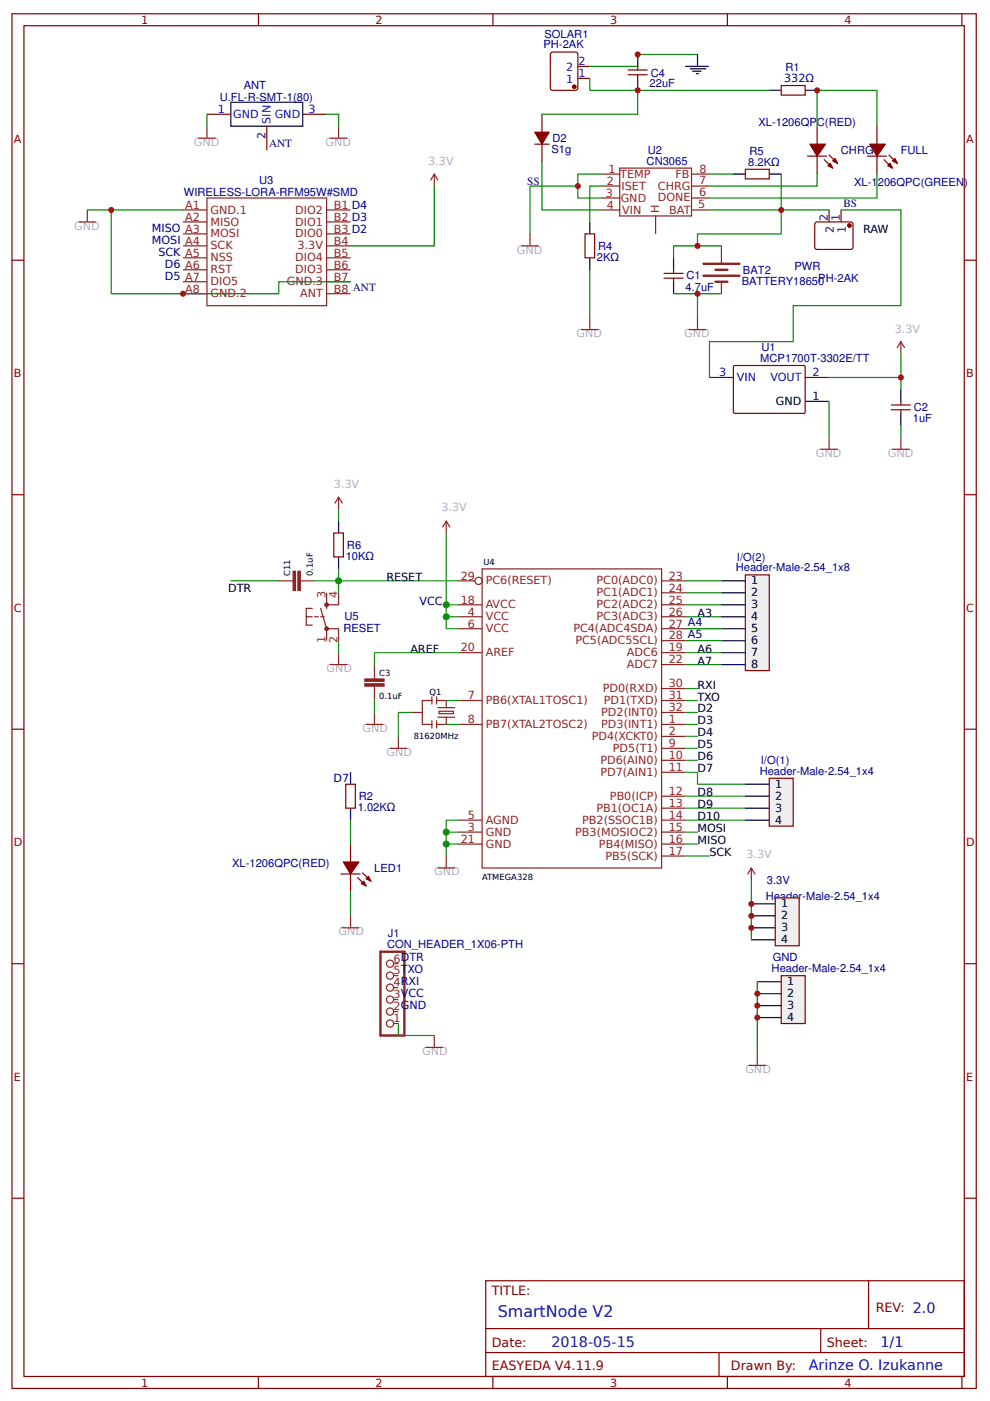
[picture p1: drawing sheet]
<svg xmlns="http://www.w3.org/2000/svg" width="219mm" height="310mm" viewBox="0 0 219 310" stroke-linecap="round" stroke-linejoin="round" font-family="sans-serif">
<g fill="none" stroke="#800" stroke-width=".26">
<path d="M2.6 3h213.3v304h-213.3zM5.3 5.7h208v298.7h-208zM57.1 3v2.7M109 3v2.7M160.9 3v2.7M212.7 3v2.7M45.8 25.3h5.3M59 27.9v5.3M66.9 25.3h5.3M2.6 57.5h2.7M213.3 57.5h2.6M2.6 109.4h2.7"/>
<path d="M73.8 117.9h2.1v5.3h-2.1zM213.3 109.4h2.6M2.6 161.3h2.7M76.5 173.4h2.1v5.3h-2.1zM213.3 161.3h2.6M2.6 213.1h2.7M213.3 213.1h2.6M2.6 265h2.7M213.3 265h2.6M107.4 283.2h105.9v21.2h-105.9zM107.4 293.8h105.9M107.4 299.1h105.9"/>
<path d="M159 299.1v5.3M181.5 293.8v5.3M192.1 283.2v10.6M57.1 304.4v2.6M109 304.4v2.6M160.9 304.4v2.6M212.7 304.4v2.6"/>
</g>
<g fill="none" stroke="#8d2323" stroke-width=".26">
<path d="M43.9 30.6h3.7M45.8 27.9v2.7M73 30.6h3.7M74.9 27.9v2.7M96 38.5v2.6M96 38.5l.8 1.3M96 38.5l-.8 1.3M17.5 49.1h3.7M19.3 46.4v2.7M40.5 49.1h5.3M40.5 46.4h5.3M40.5 51.7h5.3"/>
<path d="M40.5 54.4h5.3M40.5 57h5.3M40.5 59.7h5.3M45.8 43.8h26.4v23.8h-26.4zM72.2 49.1h5.3M72.2 46.4h5.3M72.2 51.7h5.3M72.2 54.4h5.3M72.2 57h5.3M72.2 59.7h5.3M40.5 62.3h5.3M40.5 65h5.3"/>
<path d="M72.2 62.3h5.3M72.2 65h5.3M74.9 109.9v2.7M74.9 109.9l.8 1.4M74.9 109.9l-.8 1.4M98.7 115.2v2.7M98.7 115.2l.8 1.3M98.7 115.2l-.8 1.3M61.6 128.5h3.2M66.4 128.5h3.2M67.7 136.4h1.4M69.1 134.5h-1.4v3.7h1.4"/>
<path d="M69.6 136.4h.8M70.9 136.4h.8M70.9 134.5l1.3 4.5M72.2 131.1v3.4M72.2 139v2.7M72.2 139h2.7v2.7M74.9 131.1v2.6h-2.7M101.3 136.4h5.3M101.3 139h5.3M101.3 133.7h5.3M101.3 128.5h3.7M106.6 125.8h39.7v66.2h-39.7z"/>
<path d="M146.3 136.4h5.3M146.3 139h5.3M146.3 133.7h5.3M146.3 131.1h5.3M146.3 128.5h5.3M73 147h3.7M74.9 144.3v2.7M82.8 147v3.2M82.8 151.7v3.2M82.8 157.6v2.6M90.8 157.6h2.6M95.5 154.9h-2.1v5.3h2.1"/>
<path d="M95.5 154.1v1.6M95.5 159.4v1.6M96.6 154.9h2.1v1.6M96.6 154.1v1.6M96.6 159.4v1.6M96.8 158.6h3.7M96.8 156.5h3.7M97.1 157.3h3.2v.5h-3.2zM98.7 158.6v1.6h-2.1M101.3 154.9h5.3M101.3 144.3h5.3M146.3 147h5.3"/>
<path d="M146.3 154.9h5.3M146.3 144.3h5.3M146.3 157.6h5.3M146.3 152.3h5.3M146.3 141.7h5.3M81 160.2h3.7M86.3 165.5h3.7M88.1 162.9v2.6M101.3 160.2h5.3M146.3 160.2h5.3M146.3 165.5h5.3M146.3 178.7h5.3"/>
<path d="M146.3 176.1h5.3M146.3 170.8h5.3M146.3 168.1h5.3M146.3 162.9h5.3M96.8 192h3.7M98.7 189.3v2.7M101.3 184h5.3M101.3 186.7h5.3M101.3 181.4h5.3M146.3 189.3h5.3M146.3 184h5.3M146.3 186.7h5.3"/>
<path d="M146.3 181.4h5.3M75.7 205.2h3.7M77.5 202.5v2.7M87 218.4h1.1M87 215.8h1.1M87 213.1h1.1M87 226.4h1.1M87 223.7h1.1M87 221.1h1.1M94.2 231.6h3.7M96 229v2.6"/>
<circle cx="105.8" cy="128.5" r=".79"/>
<circle cx="86.3" cy="218.4" r=".79"/>
<circle cx="86.3" cy="215.8" r=".79"/>
<circle cx="86.3" cy="213.1" r=".79"/>
<circle cx="86.3" cy="221.1" r=".79"/>
<circle cx="86.3" cy="223.7" r=".79"/>
<circle cx="86.3" cy="226.4" r=".79"/>
</g>
<path d="M51.1 22.6h15.8v5.3h-15.8zM74.9 115.2v2.7M74.9 123.2v2.6M77.5 170.8v2.6M77.5 178.7v2.7" fill="none" stroke="#000" stroke-width=".26"/>
<path d="M45.8 25.3v2.6M72.2 25.3h2.7v2.6M19.3 46.4h21.2M24.6 46.4v18.6h37v-2.7h15.9M96 41.1v13.3h-18.5M151.6 133.7h7.9M151.6 131.1h7.9M151.6 128.5h7.9M88.1 226.4v2.6h7.9" fill="none" stroke="#080" stroke-width=".26"/>
<g fill="#8d2323" stroke="#8d2323" stroke-width=".26">
<path d="M80.7 150.2h4.2v.5h-4.2z"/>
<path d="M80.7 151.2h4.2v.5h-4.2z"/>
<path d="M64.8 126.3h.6v4.3h-.6z"/>
<path d="M65.9 126.3h.5v4.3h-.5z"/>
</g>
<g fill="none" stroke="#238d23" stroke-width=".26">
<path d="M74.9 112.6v2.6M98.7 117.9v18.5M69.6 128.5h31.7M74.9 125.8v5.3M98.7 136.4v2.6h2.6M98.7 133.7h2.6M98.7 136.4h2.6M151.6 136.4h7.9M74.9 141.7v2.6M82.8 154.9v2.7M90.8 157.6h-2.7v5.3M98.7 154.9h2.6"/>
<path d="M101.3 144.3h-18.5v2.7M151.6 154.9h2.7M151.6 157.6h2.7M151.6 152.3h2.7M151.6 144.3h7.9M151.6 147h7.9M98.7 160.2h2.6M151.6 170.8h2.7v2.6h10.5M151.6 178.7h13.2M151.6 176.1h13.2M151.6 160.2h2.7M151.6 162.9h2.7"/>
<path d="M151.6 165.5h2.7M151.6 168.1h2.7M98.7 184v5.3M98.7 184h2.6M98.7 186.7h2.6M101.3 181.4h-2.6v2.6M151.6 184h2.7M151.6 186.7h2.7M151.6 189.3h5.3M151.6 181.4h13.2"/>
</g>
<g fill="none" stroke="#8d2323" stroke-width=".53">
<path d="M84.1 210.5h5.3v18.5h-5.3z"/>
<circle cx="72.2" cy="133.7" r=".26"/>
<circle cx="72.2" cy="139" r=".26"/>
</g>
<path d="M164.8 127.1h5.3v21.2h-5.3z" fill="#efefef" stroke="#800" stroke-width=".26"/>
<path d="M159.5 128.5h5.3M159.5 131.1h5.3M159.5 133.7h5.3M159.5 136.4h5.3M159.5 139h5.3M159.5 141.7h5.3M159.5 144.3h5.3M159.5 147h5.3" fill="none" stroke="#000" stroke-width=".26"/>
<path d="M151.6 139h7.9M151.6 141.7h7.9" fill="none" stroke="#080" stroke-width=".26"/>
<path d="M170.1 172.1h5.3v10.6h-5.3z" fill="#efefef" stroke="#800" stroke-width=".26"/>
<g fill="none" stroke="#000" stroke-width=".26">
<path d="M141 12v2.7M141 17.3v2.7M151.6 14.7h5M152.7 15.2h3.4M153.2 15.7h1.8M154 16.3h.5M154.3 12v2.7M170.1 20h2.7M178.1 20h2.6M162.2 38.5h2.6M170.1 38.5h2.7M130.4 49.1v2.6"/>
<path d="M130.4 57v2.7M149 57v2.7M149 62.3v2.7M178.1 88.8h5.3M199.2 86.1v2.7M199.2 91.4v2.7M164.8 173.4h5.3M164.8 176.1h5.3M164.8 178.7h5.3M164.8 181.4h5.3"/>
</g>
<g fill="none" stroke="#080" stroke-width=".26">
<path d="M130.4 17.3v2.7h39.7M141 20v5.3h-21.1M154.3 12h-13.3v2.7h-10.6M119.9 35.9v10.5h13.2M133.1 38.5h-5.3v5.3h5.3M156.9 38.5h5.3M172.8 38.5v13.2h-18.5v2.7M180.7 27.9v-7.9h13.2v7.9M180.7 38.5v2.6h-23.8M193.9 38.5v5.3h-37M127.8 41.1h-10.6v10.6M130.4 59.7v10.5"/>
<path d="M133.1 41.1h-2.7v8M156.9 46.4h26.5M159.5 54.4h-10.5v2.6M186 46.4h13.2v21.2h-23.8v7.9h-18.5v8M149 65h10.5M154.3 65v5.2M199.2 78.2v7.9M183.4 88.8v7.9M183.4 83.5h15.8M199.2 94.1v2.6M51.1 128.5h10.5M77.5 181.4v5.3"/>
<path d="M77.5 197.2v5.3"/>
</g>
<g fill="#800" stroke="#800" stroke-width=".26">
<path d="M79.9 195.4l.5-.5 .6 1z"/>
<path d="M81 194.3l.5-.5 .5 1.1z"/>
<path d="M75.9 190.6h3.5l-1.9 2.7z"/>
<path d="M183.1 36.6l.5-.5 .5 1.1z"/>
<path d="M184.1 35.6l.6-.5 .5 1z"/>
<path d="M179.1 31.9h3.5l-1.9 2.6z"/>
<path d="M118.3 29.2h3.1l-1.5 2.7z"/>
<path d="M196.3 36.6l.5-.5 .6 1.1z"/>
<path d="M197.9 35.1l.5 1-1-.5z"/>
<path d="M192.4 31.9h3.4l-1.9 2.6z"/>
<circle cx="127" cy="19.2" r=".4"/>
<circle cx="187.9" cy="49.9" r=".4"/>
</g>
<g fill="none" stroke="#800" stroke-width=".26">
<path d="M122 11.6l5.3-.1 .4 .3 .1 7.6-.3 .5-5.3 .1-.4-.3-.1-7.7zM127.8 17.3h2.6M127.8 14.7h2.6M138.9 16.5h4.2M138.9 15.5h4.2M141 14.7v.8M141 16.5v.8M172.8 18.9h5.3v2.1h-5.3zM118.3 31.9h3.1M119.9 25.3v3.9M119.9 31.9v4M164.8 37.4h5.3v2.2h-5.3z"/>
<path d="M178.6 34.5h4.2M180.7 27.9v4M180.7 34.5v4M182.3 35.3l1.8 1.9M183.4 34.3l1.8 1.8M191.8 34.5h4.3M193.9 27.9v4M193.9 34.5v4M195.5 35.3l1.9 1.9M196.6 34.3l1.8 1.8M129.4 51.7h2.1v5.3h-2.1zM149 59.7v.8"/>
<path d="M180.3 49.3l.4-.2 7.7 .1 .2 .4v5.3l-.5 .3-7.7-.1-.2-.5zM183.4 46.4v2.7M186 46.4v2.7M146.8 61.5h4.3M146.8 60.5h4.3M149 61.5v.8M156.9 83.5h5.3M162.3 80.9h15.6l.2 .2-.1 10.2-.2 .1h-15.5l-.1-.3v-10zM178.1 83.5h5.3M197.1 90.6h4.2M197.1 89.6h4.2M199.2 88.8v.8"/>
<path d="M199.2 90.6v.8M75.4 193.3h4.2M77.5 186.7v3.9M77.5 193.3v3.9M79.1 194.1l1.9 1.8M80.2 193l1.8 1.9"/>
</g>
<g fill="none" stroke="#8d2323" stroke-width=".26">
<path d="M133.1 38.5h4M137.1 37.2h15.8v10.6h-15.8zM152.9 38.5h4M115.4 54.4h3.7M117.2 51.7v2.7M133.1 41.1h4M133.1 43.8h4M133.1 46.4h4M145 47.8v3.9M152.9 41.1h4M152.9 43.8h4M152.9 46.4h4"/>
<path d="M159.5 54.4v3.7M128.6 72.9h3.7M130.4 70.2v2.7M152.4 72.9h3.7M154.3 70.2v2.7M159.5 62.3v2.7M199.2 75.5v2.7M199.2 75.5l.8 1.4M199.2 75.5l-.8 1.4M181.5 99.4h3.7M183.4 96.7v2.7M197.4 99.4h3.7"/>
<path d="M199.2 96.7v2.7"/>
</g>
<path d="M155.6 58.3h7.9M158.2 59.7h2.7M155.6 61h7.9M158.2 62.3h2.7" fill="none" stroke="#8d2323" stroke-width=".53"/>
<path d="M171.4 198.6h5.3v10.6h-5.3z" fill="#efefef" stroke="#800" stroke-width=".26"/>
<path d="M166.2 199.9h5.2M166.2 202.5h5.2M166.2 205.2h5.2M166.2 207.8h5.2" fill="none" stroke="#000" stroke-width=".26"/>
<path d="M172.8 215.8h5.3v10.6h-5.3z" fill="#efefef" stroke="#800" stroke-width=".26"/>
<path d="M167.5 217.1h5.3M167.5 219.7h5.3M167.5 222.4h5.3M167.5 225h5.3" fill="none" stroke="#000" stroke-width=".26"/>
<path d="M166.2 194.6v13.2M167.5 217.1v15.9" fill="none" stroke="#080" stroke-width=".26"/>
<path d="M166.2 192v2.6M166.2 192l.8 1.3M166.2 192l-.8 1.3M165.6 235.6h3.7M167.5 233v2.6" fill="none" stroke="#8d2323" stroke-width=".26"/>
<g fill="#c00">
<circle cx="167.5" cy="225" r=".66"/>
<circle cx="166.2" cy="205.2" r=".66"/>
<circle cx="166.2" cy="202.5" r=".66"/>
</g>
<g fill="#238d23">
<circle cx="98.7" cy="186.7" r=".79"/>
<circle cx="98.7" cy="184" r=".79"/>
<circle cx="74.9" cy="128.5" r=".79"/>
<circle cx="98.7" cy="136.4" r=".79"/>
<circle cx="98.7" cy="133.7" r=".79"/>
</g>
<g fill="#c00">
<circle cx="40.5" cy="65" r=".66"/>
<circle cx="24.6" cy="46.4" r=".66"/>
<circle cx="154.3" cy="54.4" r=".66"/>
<circle cx="141" cy="20" r=".66"/>
<circle cx="172.8" cy="46.4" r=".66"/>
<circle cx="154.3" cy="65" r=".66"/>
<circle cx="127.8" cy="41.1" r=".66"/>
<circle cx="180.7" cy="20" r=".66"/>
<circle cx="141" cy="12" r=".66"/>
<circle cx="199.2" cy="83.5" r=".66"/>
<circle cx="167.5" cy="222.4" r=".66"/>
<circle cx="167.5" cy="219.7" r=".66"/>
<circle cx="166.2" cy="199.9" r=".66"/>
</g>
<text font-size="3.5" fill="#00f" x="110.1" y="291.2">SmartNode V2</text>
<g font-size="3.2" fill="#00f">
<text x="122" y="297.8">2018-05-15</text>
<text x="194.7" y="297.8">1/1</text>
<text x="178.9" y="303.1">Arinze O. Izukanne</text>
</g>
<g font-size="2.8" fill="#800">
<text x="108.7" y="286.4">TITLE:</text>
<text x="193.7" y="290.1">REV: 2.0</text>
<text x="108.7" y="297.8">Date:</text>
<text x="182.8" y="297.8">Sheet:</text>
<text x="108.7" y="303.1">EASYEDA V4.11.9</text>
<text x="161.6" y="303.1">Drawn By:</text>
</g>
<g font-size="2.5" fill="#800">
<text x="31.2" y="5.3">1</text>
<text x="83.1" y="5.3">2</text>
<text x="134.9" y="5.3">3</text>
<text x="186.8" y="5.3">4</text>
<text x="3" y="31.6">A</text>
<text x="213.7" y="31.6">A</text>
<text x="3" y="83.5">B</text>
<text x="213.7" y="83.5">B</text>
<text x="3" y="135.3">C</text>
<text x="213.7" y="135.3">C</text>
<text x="3" y="187.2">D</text>
<text x="213.7" y="187.2">D</text>
<text x="3" y="239.1">E</text>
<text x="213.7" y="239.1">E</text>
<text x="31.2" y="306.7">1</text>
<text x="83.1" y="306.7">2</text>
<text x="134.9" y="306.7">3</text>
<text x="186.8" y="306.7">4</text>
</g>
<g font-size="2.5" fill="#000080">
<text x="120.2" y="10.7">PH-2AK</text>
<text x="120.4" y="8.4">SOLAR1</text>
<text x="143.9" y="16.9">C4</text>
<text x="173.7" y="15.7">R1</text>
<text x="48.6" y="22.2">U.FL-R-SMT-1(80)</text>
<text x="53.9" y="19.6">ANT</text>
<text x="143.7" y="19.3">22uF</text>
<text x="173.4" y="18.1">332Ω</text>
<text x="167.7" y="27.9">XL-1206QPC(RED)</text>
<text x="59.5" y="32.5">ANT</text>
<text x="122" y="33.8">S1g</text>
<text x="122.2" y="31.4">D2</text>
<text x="143.3" y="34">U2</text>
<text x="165.8" y="34.3">R5</text>
<text x="186" y="34">CHRG</text>
<text x="199.2" y="34">FULL</text>
<text x="57.3" y="40.6">U3</text>
<text x="116.6" y="40.9">SS</text>
<text x="143" y="36.4">CN3065</text>
<text x="165.5" y="36.6">8.2KΩ</text>
<text x="188.9" y="41.1">XL-1206QPC(GREEN)</text>
<text x="40.7" y="43.4">WIRELESS-LORA-RFM95W#SMD</text>
<text x="186.5" y="45.8">BS</text>
<text x="33.6" y="51.3">MISO A3</text>
<text x="33.6" y="54">MOSI A4</text>
<text x="35" y="56.6">SCK A5</text>
<text x="36.5" y="59.3">D6 A6</text>
<text x="132" y="57.7">2KΩ</text>
<text x="132.3" y="55.3">R4</text>
<text x="175.7" y="59.7">PWR</text>
<text x="36.5" y="61.9">D5 A7</text>
<text x="151.6" y="64.3">4.7uF</text>
<text x="151.8" y="61.8">C1</text>
<text x="164" y="63">BATTERY18650</text>
<text x="164.3" y="60.6">BAT2</text>
<text x="181" y="62.3">PH-2AK</text>
<text x="168.4" y="77.7">U1</text>
<text x="168.1" y="80">MCP1700T-3302E/TT</text>
<text x="201.9" y="93.4">1uF</text>
<text x="202.1" y="90.9">C2</text>
<text x="76.5" y="123.8">10KΩ</text>
<text x="76.7" y="121.4">R6</text>
<text x="163" y="124">I/O(2)</text>
<text x="162.7" y="126.3">Header-Male-2.54_1x8</text>
<text x="76.2" y="137.2">U5</text>
<text x="92.8" y="133.9">VCC</text>
<text x="75.9" y="139.7">RESET</text>
<text x="73.8" y="172.9">D7</text>
<text x="168" y="171.3">Header-Male-2.54_1x4</text>
<text x="168.3" y="168.9">I/O(1)</text>
<text x="79.1" y="179.4">1.02KΩ</text>
<text x="79.4" y="177">R2</text>
<text x="51.3" y="191.7">XL-1206QPC(RED)</text>
<text x="82.8" y="192.8">LED1</text>
<text x="169.6" y="195.4">3.3V</text>
<text x="169.3" y="199.1">Header-Male-2.54_1x4</text>
<text x="85.6" y="209.7">CON_HEADER_1X06-PTH</text>
<text x="85.8" y="207.2">J1</text>
<text x="170.7" y="215">Header-Male-2.54_1x4</text>
<text x="170.9" y="212.6">GND</text>
</g>
<g font-size="2.5" fill="#00f">
<text x="125.2" y="15.7">2</text>
<text x="127.9" y="17.1">1</text>
<text x="127.9" y="14.4">2</text>
<text x="125.2" y="18.4">1</text>
<text x="48.2" y="25">1</text>
<text x="51.6" y="26.1">GND</text>
<text x="59.8" y="27.4" transform="rotate(-90 59.8 27.4)">SIN</text>
<text x="60.7" y="26.1">GND</text>
<text x="68.3" y="25">3</text>
<text x="58.7" y="30.8" transform="rotate(-90 58.7 30.8)">2</text>
<text x="183.1" y="48.9" transform="rotate(-90 183.1 48.9)">2</text>
<text x="184.4" y="51.6" transform="rotate(-90 184.4 51.6)">2</text>
<text x="185.7" y="48.9" transform="rotate(-90 185.7 48.9)">1</text>
<text x="187.1" y="51.6" transform="rotate(-90 187.1 51.6)">1</text>
<text x="159" y="83.2">3</text>
<text x="179.7" y="83.2">2</text>
<text x="163" y="84.3">VIN</text>
<text x="170.4" y="84.3">VOUT</text>
</g>
<g font-size="2.5" fill="#b4b4b4">
<text x="42.9" y="32.3">GND</text>
<text x="72" y="32.3">GND</text>
<text x="94.7" y="36.5">3.3V</text>
<text x="16.4" y="50.8">GND</text>
<text x="114.3" y="56.1">GND</text>
<text x="127.5" y="74.6">GND</text>
<text x="151.3" y="74.6">GND</text>
<text x="197.9" y="73.5">3.3V</text>
<text x="180.4" y="101.1">GND</text>
<text x="196.3" y="101.1">GND</text>
<text x="73.8" y="107.8">3.3V</text>
<text x="97.6" y="113.1">3.3V</text>
<text x="72.2" y="148.6">GND</text>
<text x="80.2" y="161.8">GND</text>
<text x="85.5" y="167.1">GND</text>
<text x="165.1" y="189.8">3.3V</text>
<text x="96" y="193.5">GND</text>
<text x="74.9" y="206.8">GND</text>
<text x="93.4" y="233.2">GND</text>
<text x="164.8" y="237.2">GND</text>
</g>
<g font-size="2.5" fill="#8d2323">
<text x="134.2" y="41">2</text>
<text x="134.5" y="38.2">1</text>
<text x="137.2" y="39.3">TEMP</text>
<text x="137.5" y="41.9">ISET</text>
<text x="145.5" y="41.9">CHRG</text>
<text x="149.4" y="39.3">FB</text>
<text x="154.6" y="40.8">7</text>
<text x="154.7" y="38.2">8</text>
<text x="40.9" y="46.2">A1</text>
<text x="46.6" y="47.2">GND.1</text>
<text x="65.3" y="47.2">DIO2</text>
<text x="73.8" y="46.2">B1 D4</text>
<text x="134" y="43.7">3</text>
<text x="134.2" y="46.3">4</text>
<text x="137.3" y="44.6">GND</text>
<text x="137.6" y="47.2">VIN</text>
<text x="145.5" y="44.5">DONE</text>
<text x="145.8" y="47.1" transform="rotate(-90 145.8 47.1)">H</text>
<text x="148" y="47.3">BAT</text>
<text x="154.4" y="46">5</text>
<text x="154.6" y="43.4">6</text>
<text x="40.9" y="48.8">A2</text>
<text x="46.6" y="49.9">MISO</text>
<text x="46.6" y="52.5">MOSI</text>
<text x="65.3" y="52.5">DIO0</text>
<text x="65.3" y="49.9">DIO1</text>
<text x="73.8" y="51.5">B3 D2</text>
<text x="73.8" y="48.8">B2 D3</text>
<text x="46.6" y="55.2">SCK</text>
<text x="46.6" y="57.8">NSS</text>
<text x="65.3" y="57.8">DIO4</text>
<text x="65.8" y="55.2">3.3V</text>
<text x="73.8" y="59.4">B6</text>
<text x="73.8" y="56.8">B5</text>
<text x="73.8" y="54.1">B4</text>
<text x="40.9" y="64.7">A8</text>
<text x="46.6" y="60.5">RST</text>
<text x="46.6" y="63.1">DIO5</text>
<text x="46.6" y="65.7">GND.2</text>
<text x="63.4" y="63.1">GND.3</text>
<text x="65.3" y="60.5">DIO3</text>
<text x="66.4" y="65.7">ANT</text>
<text x="73.8" y="64.7">B8 ANT</text>
<text x="73.8" y="62">B7</text>
<text x="101.9" y="128.2">29</text>
<text x="107.4" y="129.2">PC6(RESET)</text>
<text x="131.9" y="131.9">PC1(ADC1)</text>
<text x="131.9" y="129.2">PC0(ADC0)</text>
<text x="147.9" y="130.8">24</text>
<text x="147.9" y="128.2">23</text>
<text x="72" y="132.2" transform="rotate(-90 72 132.2)">3</text>
<text x="74.6" y="132.2" transform="rotate(-90 74.6 132.2)">4</text>
<text x="101.9" y="133.5">18</text>
<text x="103.5" y="136.1">4</text>
<text x="107.4" y="137.2">VCC</text>
<text x="107.4" y="134.5">AVCC</text>
<text x="131.9" y="137.2">PC3(ADC3)</text>
<text x="131.9" y="134.5">PC2(ADC2)</text>
<text x="147.9" y="136.1">26</text>
<text x="147.9" y="133.5">25</text>
<text x="72" y="142.2" transform="rotate(-90 72 142.2)">1</text>
<text x="74.6" y="142.2" transform="rotate(-90 74.6 142.2)">2</text>
<text x="103.5" y="138.8">6</text>
<text x="107.4" y="139.8">VCC</text>
<text x="126.8" y="139.8">PC4(ADC4SDA)</text>
<text x="127.2" y="142.5">PC5(ADC5SCL)</text>
<text x="147.9" y="141.4">28 A5</text>
<text x="147.9" y="138.8">27 A4</text>
<text x="101.9" y="144.1">20</text>
<text x="107.4" y="145.1">AREF</text>
<text x="138.6" y="147.8">ADC7</text>
<text x="138.6" y="145.1">ADC6</text>
<text x="147.9" y="146.7">22</text>
<text x="147.9" y="144.1">19</text>
<text x="103.5" y="154.6">7</text>
<text x="107.4" y="155.7">PB6(XTAL1TOSC1)</text>
<text x="133.3" y="153.1">PD0(RXD)</text>
<text x="133.5" y="155.7">PD1(TXD)</text>
<text x="147.9" y="154.6">31</text>
<text x="147.9" y="152">30</text>
<text x="103.5" y="159.9">8</text>
<text x="107.4" y="161">PB7(XTAL2TOSC2)</text>
<text x="133" y="161">PD3(INT1)</text>
<text x="133" y="158.4">PD2(INT0)</text>
<text x="147.9" y="159.9">1</text>
<text x="147.9" y="157.3">32</text>
<text x="130.9" y="163.6">PD4(XCKT0)</text>
<text x="135.5" y="166.3">PD5(T1)</text>
<text x="147.9" y="167.9">10</text>
<text x="147.9" y="165.2">9</text>
<text x="147.9" y="162.6">2</text>
<text x="132.8" y="171.6">PD7(AIN1)</text>
<text x="132.8" y="168.9">PD6(AIN0)</text>
<text x="147.9" y="170.5">11</text>
<text x="131.9" y="179.5">PB1(OC1A)</text>
<text x="134.9" y="176.9">PB0(ICP)</text>
<text x="147.9" y="178.5">13</text>
<text x="147.9" y="175.8">12</text>
<text x="103.5" y="183.8">3</text>
<text x="103.5" y="181.1">5</text>
<text x="107.4" y="184.8">GND</text>
<text x="107.4" y="182.2">AGND</text>
<text x="127.2" y="184.8">PB3(MOSIOC2)</text>
<text x="128.8" y="182.2">PB2(SSOC1B)</text>
<text x="147.9" y="183.8">15</text>
<text x="147.9" y="181.1">14</text>
<text x="101.9" y="186.4">21</text>
<text x="107.4" y="187.5">GND</text>
<text x="132.5" y="187.5">PB4(MISO)</text>
<text x="133.9" y="190.1">PB5(SCK)</text>
<text x="147.9" y="189">17</text>
<text x="147.9" y="186.4">16</text>
<text x="87" y="215.5">5TXO</text>
<text x="87" y="212.9">6DTR</text>
<text x="87" y="220.8">3VCC</text>
<text x="87" y="218.1">4RXI</text>
<text x="87" y="226.1">1</text>
<text x="87" y="223.4">2GND</text>
</g>
<g font-size="2.5">
<text x="190.9" y="51.6">RAW</text>
<text x="171.6" y="89.6">GND</text>
<text x="179.7" y="88.5">1</text>
<text x="50.5" y="130.9">DTR</text>
<text x="85.5" y="128.5">RESET</text>
<text x="166.2" y="129.2">1</text>
<text x="166.2" y="131.9">2</text>
<text x="154.3" y="136.4">A3</text>
<text x="166.2" y="134.5">3</text>
<text x="166.2" y="137.2">4</text>
<text x="166.2" y="139.8">5</text>
<text x="166.2" y="142.5">6</text>
<text x="90.8" y="144.3">AREF</text>
<text x="154.3" y="144.3">A6</text>
<text x="154.3" y="147">A7</text>
<text x="166.2" y="145.1">7</text>
<text x="166.2" y="147.8">8</text>
<text x="154.3" y="154.9">TXO</text>
<text x="154.3" y="152.3">RXI</text>
<text x="154.3" y="157.6">D2</text>
<text x="154.3" y="160.2">D3</text>
<text x="154.3" y="162.9">D4</text>
<text x="154.3" y="165.5">D5</text>
<text x="154.3" y="168.1">D6</text>
<text x="154.3" y="170.8">D7</text>
<text x="154.3" y="178.7">D9</text>
<text x="154.3" y="176.1">D8</text>
<text x="171.4" y="174.2">1</text>
<text x="171.4" y="176.9">2</text>
<text x="171.4" y="179.5">3</text>
<text x="154.3" y="184">MOSI</text>
<text x="154.3" y="181.4">D10</text>
<text x="171.4" y="182.2">4</text>
<text x="154.3" y="186.7">MISO</text>
<text x="156.9" y="189.3">SCK</text>
<text x="172.8" y="200.7">1</text>
<text x="172.8" y="203.3">2</text>
<text x="172.8" y="206">3</text>
<text x="172.8" y="208.6">4</text>
<text x="174.1" y="217.9">1</text>
<text x="174.1" y="220.5">2</text>
<text x="174.1" y="223.2">3</text>
<text x="174.1" y="225.8">4</text>
</g>
<g font-size="1.9">
<text x="106.9" y="125">U4</text>
<text x="64.2" y="127.4" transform="rotate(-90 64.2 127.4)">C11</text>
<text x="69.2" y="127.4" transform="rotate(-90 69.2 127.4)">0.1uF</text>
<text x="83.9" y="149.5">C3</text>
<text x="83.9" y="154.5">0.1uF</text>
<text x="95" y="153.6">Q1</text>
<text x="91.5" y="163.4">81620MHz</text>
<text x="106.6" y="194.6">ATMEGA328</text>
</g>
</svg>
